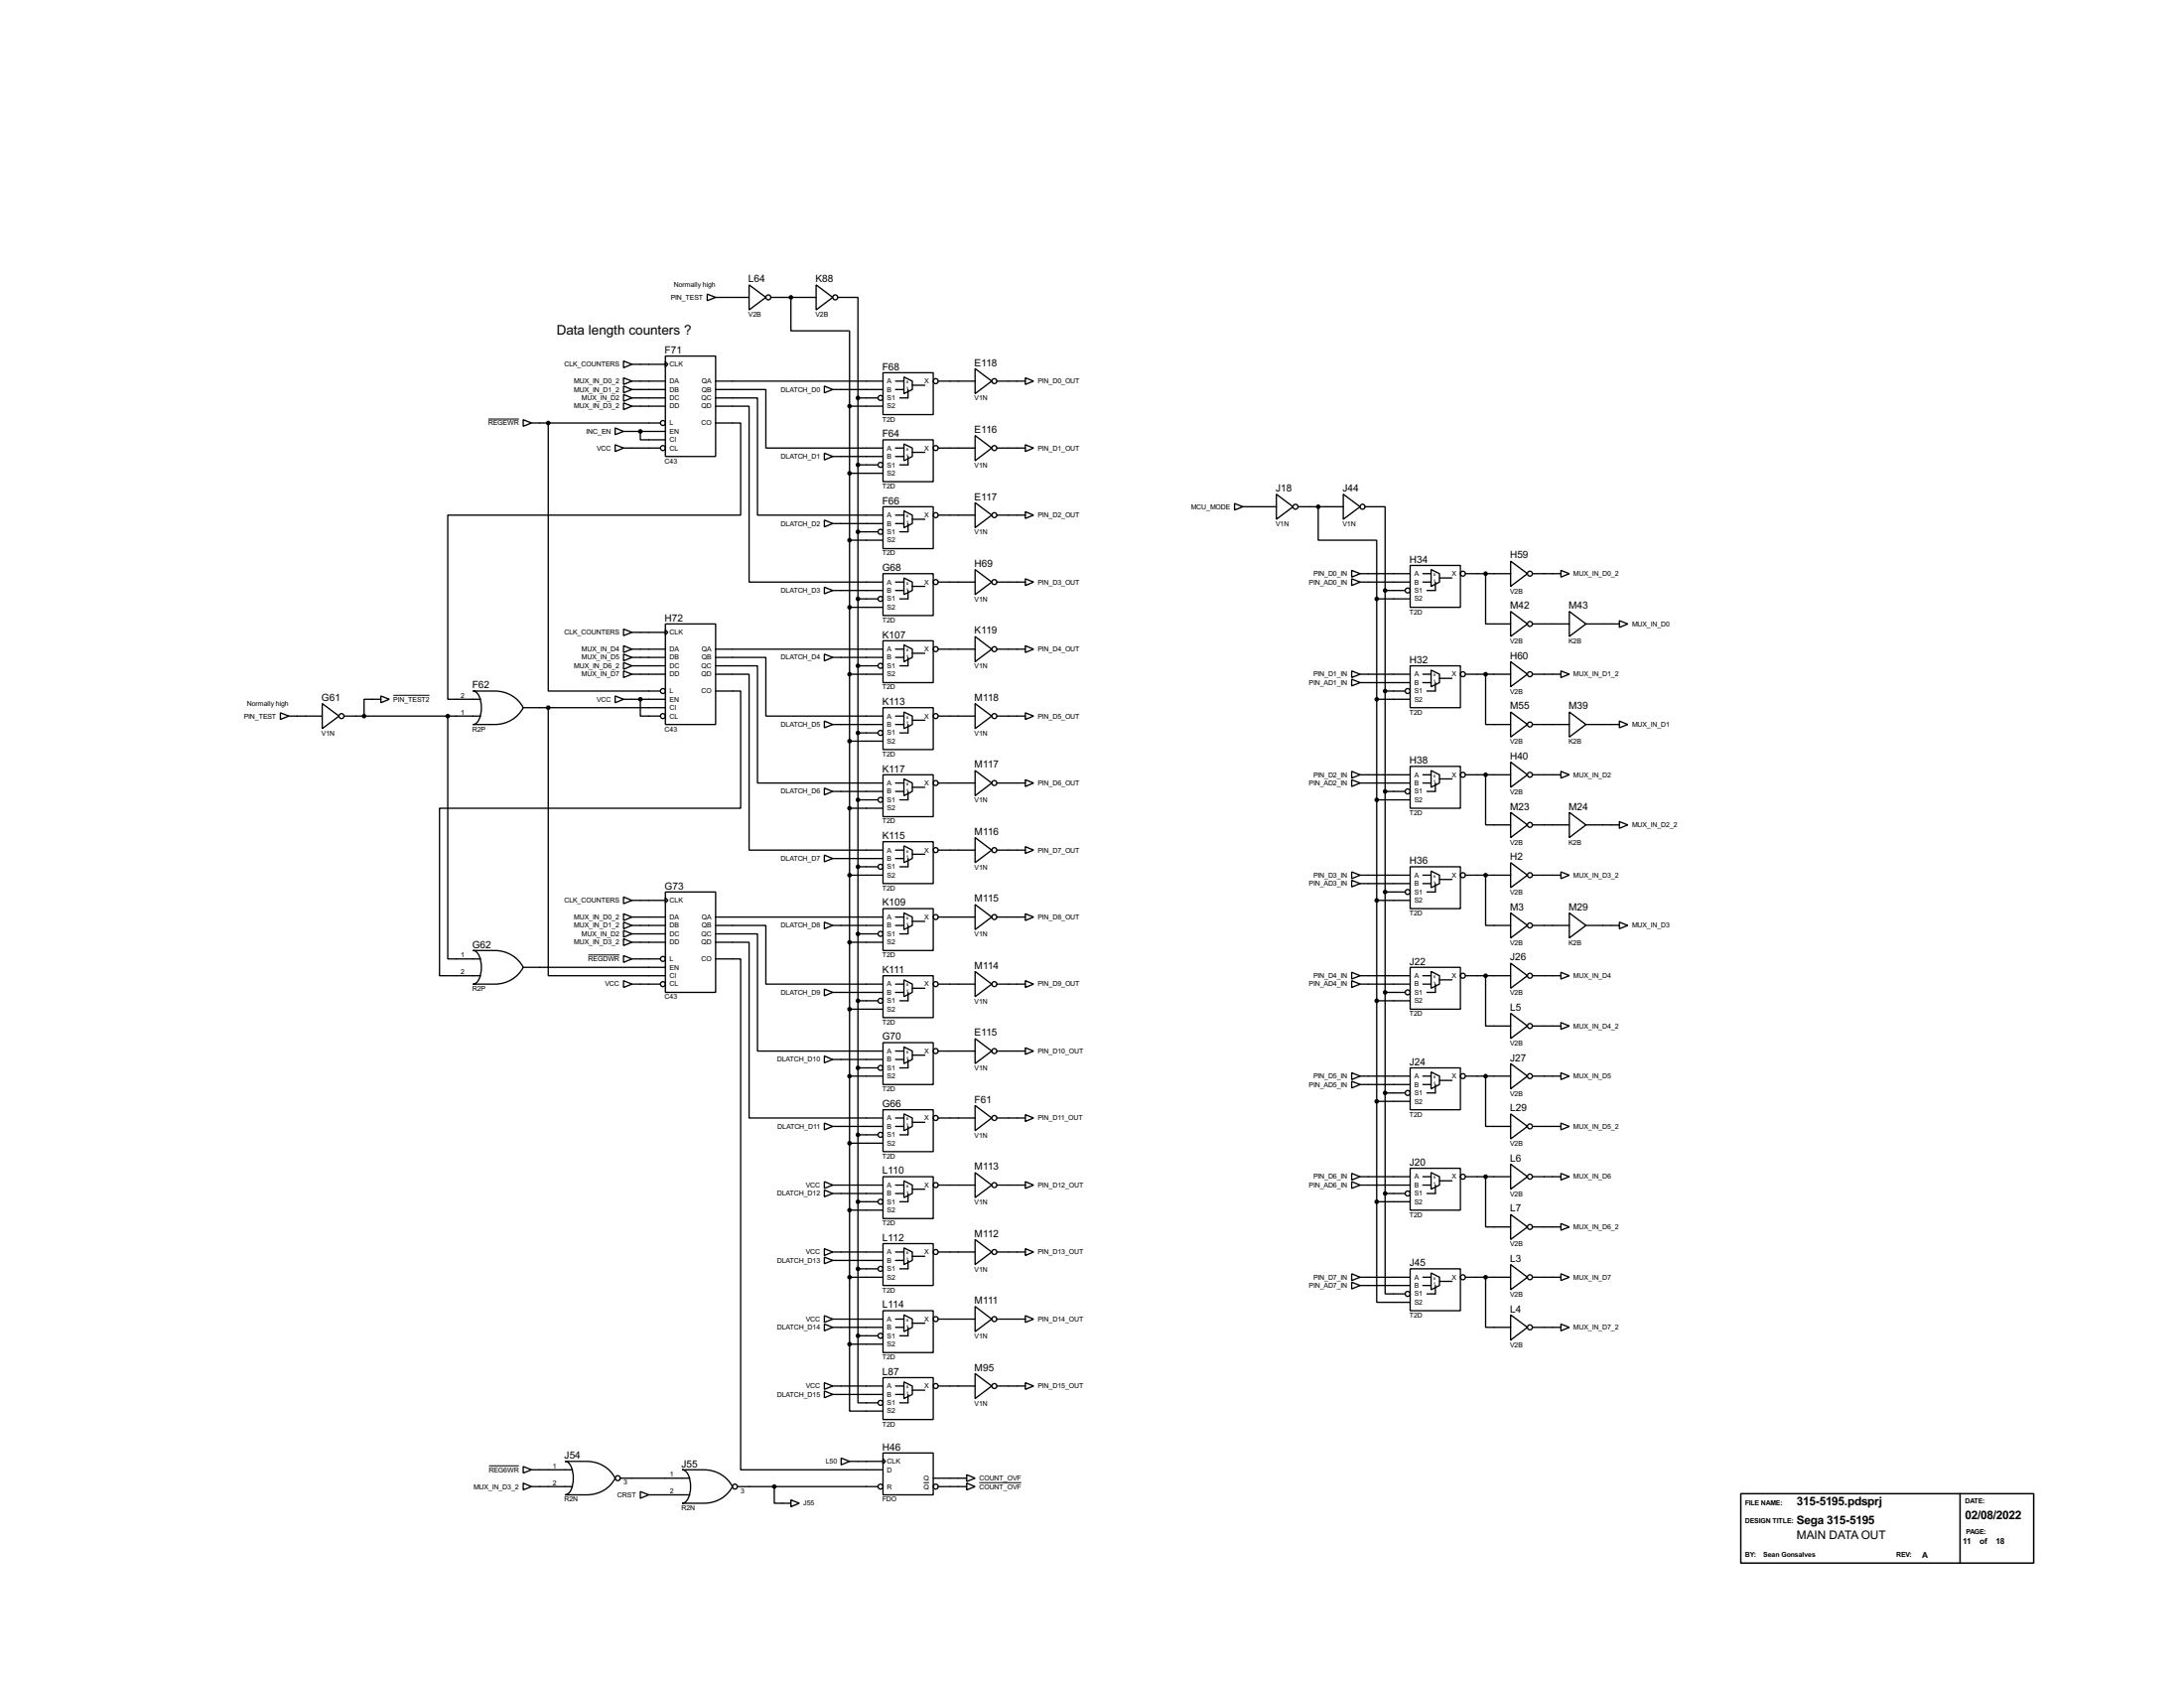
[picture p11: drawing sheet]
<svg xmlns="http://www.w3.org/2000/svg" width="663mm" height="510mm" viewBox="0 0 663 510" stroke-linecap="round" stroke-linejoin="round" font-family="sans-serif">
<g fill="none" stroke="#000" stroke-width=".4">
<path d="M214.7 89.2l2.5 1-2.5 1zM217.2 90.2h10.2M227.4 86.4l5.1 3.8-5.1 3.8zM234 90.2h13.7M240.1 90.2v10.2h17.8v22.8M247.7 86.4l5.1 3.8-5.1 3.8zM254.3 90.2h6.1v30.5M189.3 117.1l2.5 1.1-2.5 1zM189.3 114.6l2.5 1-2.5 1zM189.3 119.7l2.5 1-2.5 1zM189.3 109.5l2.5 1-2.5 1.1zM191.8 118.2h10.2"/>
<path d="M191.8 115.6h10.2M191.8 110.5h10.2M202 108h15.2v30.5h-15.2zM202 109.8l.7 .7-.7 .8zM217.2 118.2h15.3v17.7h35.5M217.2 115.6h50.8M250.2 117.1l2.6 1.1-2.6 1zM252.8 118.2h15.2M268 113.1h15.3v12.7h-15.3zM271.8 118.2h2.6M271.8 115.6h2.6M274.4 114.4l2.5 1.2v2.6l-2.5 1.2z"/>
<path d="M275.6 118.2v2.5h-2.5M276.9 116.9h3.8M284.8 115.6h11.2M296 111.8l5 3.8-5 3.8zM302.6 115.6h8.6M311.2 114.6l2.5 1-2.5 1zM158.8 127.3l2.5 1-2.5 1zM161.3 128.3h39.2M166.4 128.3v81.3h34.1M186.7 129.8l2.6 1.1-2.6 1zM186.7 134.9l2.6 1-2.6 1.1zM189.3 122.2l2.5 1-2.5 1.1z"/>
<path d="M189.3 135.9h11.2M189.3 130.9h12.7M191.8 120.7h10.2M191.8 123.2h10.2M194.4 130.9v2.5h7.6M217.2 120.7h12.7v35.6h38.1M217.2 123.2h10.2v53.4h40.6M217.2 128.3h7.6v28h-88.9v55.8h10M250.2 137.5l2.6 1-2.6 1zM252.8 138.5h15.2M257.9 123.2h10.1M257.9 123.2v284.5"/>
<path d="M260.4 120.7h6.1M260.4 120.7v284.5M268 133.4h15.3v12.7h-15.3zM271.8 135.9h2.6M271.8 138.5h2.6M274.4 134.7l2.5 1.2v2.6l-2.5 1.3zM275.6 138.5v2.5h-2.5M276.9 137.2h3.8M284.8 135.9h11.2M296 132.1l5 3.8-5 3.9zM302.6 135.9h8.6M311.2 134.9l2.5 1-2.5 1.1z"/>
<path d="M250.2 157.8l2.6 1-2.6 1zM252.8 158.8h15.2M257.9 143.6h10.1M260.4 141h6.1M268 153.7h15.3v12.7h-15.3zM271.8 156.3h2.6M271.8 158.8h2.6M274.4 155l2.5 1.3v2.5l-2.5 1.3zM275.6 158.8v2.5h-2.5M276.9 157.5h3.8M284.8 156.3h11.2M296 152.5l5 3.8-5 3.8z"/>
<path d="M302.6 156.3h8.6M311.2 155.2l2.5 1.1-2.5 1zM374.7 152.7l2.5 1-2.5 1zM377.2 153.7h10.2M387.4 149.9l5.1 3.8-5.1 3.8zM394 153.7h13.7M400.1 153.7v10.2h17.8v17.8M407.7 149.9l5.1 3.8-5.1 3.8zM414.3 153.7h6.1v25.4M250.2 178.1l2.6 1-2.6 1zM252.8 179.1h15.2M257.9 163.9h10.1"/>
<path d="M260.4 161.3h6.1M268 174h15.3v12.7h-15.3zM271.8 176.6h2.6M271.8 179.1h2.6M274.4 175.3l2.5 1.3v2.5l-2.5 1.3zM275.6 179.1v2.6h-2.5M276.9 177.9h3.8M284.8 176.6h11.2M296 172.8l5 3.8-5 3.8zM302.6 176.6h8.6M311.2 175.6l2.5 1-2.5 1zM410.3 175.6l2.5 1-2.5 1z"/>
<path d="M410.3 173l2.5 1-2.5 1.1zM412.8 176.6h15.2M412.8 174h15.2M420.4 179.1h6.1M420.4 179.1v182.9M428 171.5h15.3v12.7h-15.3zM431.9 176.6h2.5M431.9 174h2.5M434.4 172.8l2.5 1.2v2.6l-2.5 1.3zM435.7 176.6v2.5h-2.6M436.9 175.3h3.8M444.8 174h13.7"/>
<path d="M450.9 174v15.3h7.6M458.5 170.2l5.1 3.8-5.1 3.9zM465.1 174h8.7M473.8 173l2.5 1-2.5 1.1zM189.3 190.8l2.5 1-2.5 1zM189.3 195.9l2.5 1-2.5 1zM189.3 198.4l2.5 1-2.5 1.1zM191.8 191.8h10.2M191.8 196.9h10.2M191.8 199.4h10.2M202 189.3h15.2v30.5h-15.2zM202 191.1l.7 .7-.7 .8z"/>
<path d="M217.2 199.4h15.3v17.8h35.5M217.2 196.9h50.8M250.2 198.4l2.6 1-2.6 1.1zM252.8 199.4h15.2M257.9 184.2h10.1M260.4 181.7h6.1M268 194.4h15.3v12.7h-15.3zM271.8 196.9h2.6M271.8 199.4h2.6M274.4 195.6l2.5 1.3v2.5l-2.5 1.3zM275.6 199.4v2.6h-2.5M276.9 198.2h3.8"/>
<path d="M284.8 196.9h11.2M296 193.1l5 3.8-5 3.8zM302.6 196.9h8.6M311.2 195.9l2.5 1-2.5 1zM417.9 181.7h10.1M417.9 181.7v182.8M458.5 185.5l5.1 3.8-5.1 3.8zM465.1 189.3h11.2M476.3 185.5l5.1 3.8-5.1 3.8zM481.4 189.3h10.1M491.5 188.3l2.6 1-2.6 1zM85.1 216.2l2.6 1-2.6 1z"/>
<path d="M87.7 217.2h10.1M97.8 213.4l5.1 3.8-5.1 3.8zM104.4 217.2h41.5M115.6 211.1l2.6 1-2.6 1.1zM115.6 212.1h-5.1v5.1M135.9 217.2v73.7h10M143.6 209.6h6.6a9.6 9.6 0 0 1 8.6 5.1 9.6 9.6 0 0 1-8.6 5.1h-6.6a3.2 3.2 0 0 0 2.3-3.2 7.6 7.6 0 0 0-1.3-6.6zM158.8 214.7h43.2M166.4 214.7v81.3h35.6M186.7 211.1l2.6 1-2.6 1.1zM189.3 201l2.5 1-2.5 1zM189.3 203.5l2.5 1-2.5 1z"/>
<path d="M189.3 212.1h12.7M191.8 202h10.2M191.8 204.5h10.2M194.4 212.1v5.1h6.1M217.2 202h12.7v35.5h38.1M217.2 204.5h10.2v53.4h40.6M217.2 209.6h7.6v35.6h-91.4v50.8h12.5M250.2 218.7l2.6 1.1-2.6 1zM252.8 219.8h15.2M257.9 204.5h10.1M260.4 202h6.1M268 214.7h15.3v12.7h-15.3z"/>
<path d="M271.8 217.2h2.6M271.8 219.8h2.6M274.4 216l2.5 1.2v2.6l-2.5 1.2zM275.6 219.8v2.5h-2.5M276.9 218.5h3.8M284.8 217.2h11.2M296 213.4l5 3.8-5 3.8zM302.6 217.2h8.6M311.2 216.2l2.5 1-2.5 1zM410.3 203.5l2.5 1-2.5 1zM410.3 206l2.5 1.1-2.5 1zM412.8 204.5h15.2"/>
<path d="M412.8 207.1h15.2M417.9 212.1h10.1M420.4 209.6h6.1M428 202h15.3v12.7h-15.3zM431.9 204.5h2.5M431.9 207.1h2.5M434.4 203.3l2.5 1.2v2.6l-2.5 1.2zM435.7 207.1v2.5h-2.6M436.9 205.8h3.8M444.8 204.5h13.7M450.9 204.5v15.3h7.6M458.5 200.7l5.1 3.8-5.1 3.8z"/>
<path d="M458.5 216l5.1 3.8-5.1 3.8zM465.1 204.5h8.7M465.1 219.8h11.2M473.8 203.5l2.5 1-2.5 1zM476.3 216l5.1 3.8-5.1 3.8zM481.4 219.8h10.1M491.5 218.7l2.6 1.1-2.6 1zM250.2 239.1l2.6 1-2.6 1zM257.9 224.8h10.1M260.4 222.3h6.1M268 235h15.3v12.7h-15.3zM271.8 237.5h2.6"/>
<path d="M274.4 236.3l2.5 1.2v2.6l-2.5 1.3zM276.9 238.8h3.8M284.8 237.5h11.2M296 233.7l5 3.8-5 3.9zM302.6 237.5h8.6M311.2 236.5l2.5 1-2.5 1.1zM410.3 236.5l2.5 1-2.5 1.1zM410.3 234l2.5 1-2.5 1zM412.8 237.5h15.2M412.8 235h15.2M428 232.5h15.3v12.7h-15.3zM431.9 237.5h2.5"/>
<path d="M431.9 235h2.5M434.4 233.7l2.5 1.3v2.5l-2.5 1.3zM435.7 237.5v2.6h-2.6M436.9 236.3h3.8M444.8 235h13.7M450.9 235v15.2h7.6M458.5 231.2l5.1 3.8-5.1 3.8zM465.1 235h8.7M473.8 234l2.5 1-2.5 1zM250.2 259.4l2.6 1-2.6 1zM252.8 240.1h15.2M257.9 245.2h10.1"/>
<path d="M260.4 242.6h6.1M268 255.3h15.3v12.7h-15.3zM271.8 257.9h2.6M271.8 240.1h2.6M274.4 256.6l2.5 1.3v2.5l-2.5 1.3zM275.6 240.1v2.5h-2.5M276.9 259.1h3.8M284.8 257.9h11.2M296 254.1l5 3.8-5 3.8zM302.6 257.9h8.6M311.2 256.8l2.5 1.1-2.5 1zM417.9 242.6h10.1"/>
<path d="M420.4 240.1h6.1M458.5 246.4l5.1 3.8-5.1 3.9zM465.1 250.2h11.2M476.3 246.4l5.1 3.8-5.1 3.9zM481.4 250.2h10.1M491.5 249.2l2.6 1-2.6 1.1zM189.3 279.7l2.5 1-2.5 1zM189.3 277.2l2.5 1-2.5 1zM189.3 272.1l2.5 1-2.5 1zM191.8 278.2h10.2M191.8 273.1h10.2M202 270.6h15.2v30.4h-15.2z"/>
<path d="M202 272.3l.7 .8-.7 .8zM217.2 278.2h50.8M250.2 279.7l2.6 1-2.6 1zM252.8 260.4h15.2M257.9 265.5h10.1M260.4 262.9h6.1M268 275.6h15.3v12.7h-15.3zM271.8 278.2h2.6M271.8 260.4h2.6M274.4 276.9l2.5 1.3v2.5l-2.5 1.3zM275.6 260.4v2.5h-2.5M276.9 279.5h3.8"/>
<path d="M284.8 278.2h11.2M296 274.4l5 3.8-5 3.8zM302.6 278.2h8.6M311.2 277.2l2.5 1-2.5 1zM410.3 267l2.5 1-2.5 1zM410.3 264.5l2.5 1-2.5 1zM412.8 265.5h15.2M412.8 268h15.2M417.9 273.1h10.1M420.4 270.6h6.1M428 262.9h15.3v12.7h-15.3zM431.9 265.5h2.5"/>
<path d="M431.9 268h2.5M434.4 264.2l2.5 1.3v2.5l-2.5 1.3zM435.7 268v2.6h-2.6M436.9 266.8h3.8M444.8 265.5h13.7M450.9 265.5v15.2h7.6M458.5 261.7l5.1 3.8-5.1 3.8zM458.5 276.9l5.1 3.8-5.1 3.8zM465.1 265.5h8.7M473.8 264.5l2.5 1-2.5 1zM476.3 276.9l5.1 3.8-5.1 3.8zM491.5 279.7l2.6 1-2.6 1z"/>
<path d="M143.6 288.3h6.6a9.6 9.6 0 0 1 8.6 5.1 9.6 9.6 0 0 1-8.6 5.1h-6.6a3.2 3.2 0 0 0 2.3-3.1 7.7 7.7 0 0 0-1.3-6.7zM158.8 293.4h43.2M189.3 282.2l2.5 1.1-2.5 1zM189.3 284.8l2.5 1-2.5 1zM189.3 297.5l2.5 1-2.5 1zM189.3 289.9l2.5 1-2.5 1zM191.8 280.7h10.2M191.8 283.3h10.2M191.8 285.8h10.2M191.8 298.5h8.7M191.8 290.9h8.7M217.2 280.7h15.3v17.8h35.5"/>
<path d="M217.2 283.3h12.7v35.5h38.1M217.2 285.8h10.2v53.3h40.6M217.2 290.9h7.6v154.9h43.2M252.8 280.7h15.2M257.9 285.8h10.1M260.4 283.3h6.1M268 296h15.3v12.7h-15.3zM271.8 280.7h2.6M271.8 298.5h2.6M274.4 297.2l2.5 1.3v2.5l-2.5 1.3zM275.6 280.7v2.6h-2.5M276.9 299.8h3.8"/>
<path d="M284.8 298.5h11.2M296 294.7l5 3.8-5 3.8zM302.6 298.5h8.6M311.2 297.5l2.5 1-2.5 1zM410.3 297.5l2.5 1-2.5 1zM410.3 294.9l2.5 1.1-2.5 1zM412.8 298.5h15.2M412.8 296h15.2M428 293.4h15.3v12.7h-15.3zM431.9 298.5h2.5M431.9 296h2.5M434.4 294.7l2.5 1.3v2.5l-2.5 1.3z"/>
<path d="M435.7 298.5v2.5h-2.6M436.9 297.2h3.8M444.8 296h13.7M450.9 296v15.2h7.6M458.5 292.2l5.1 3.8-5.1 3.8zM465.1 280.7h11.2M465.1 296h8.7M473.8 294.9l2.5 1.1-2.5 1zM481.4 280.7h10.1M250.2 300l2.6 1-2.6 1.1zM252.8 301h15.2M257.9 306.1h10.1"/>
<path d="M260.4 303.6h6.1M268 316.3h15.3v12.7h-15.3zM271.8 318.8h2.6M271.8 301h2.6M274.4 317.6l2.5 1.2v2.6l-2.5 1.2zM275.6 301v2.6h-2.5M284.8 318.8h11.2M296 315l5 3.8-5 3.8zM302.6 318.8h8.6M311.2 317.8l2.5 1-2.5 1zM417.9 303.6h10.1M420.4 301h6.1"/>
<path d="M458.5 307.4l5.1 3.8-5.1 3.8zM465.1 311.2h8.7M473.8 310.2l2.5 1-2.5 1zM250.2 320.3l2.6 1.1-2.6 1zM252.8 321.4h15.2M257.9 326.4h10.1M260.4 323.9h6.1M268 336.6h15.3v12.7h-15.3zM271.8 339.1h2.6M271.8 321.4h2.6M274.4 337.9l2.5 1.2v2.6l-2.5 1.3zM275.6 321.4v2.5h-2.5"/>
<path d="M276.9 320.1h3.8M284.8 339.1h11.2M296 335.3l5 3.8-5 3.9zM302.6 339.1h8.6M311.2 338.1l2.5 1-2.5 1.1zM410.3 328l2.5 1-2.5 1zM410.3 325.4l2.5 1-2.5 1.1zM412.8 326.4h15.2M412.8 329h15.2M417.9 334.1h10.1M420.4 331.5h6.1M428 323.9h15.3v12.7h-15.3z"/>
<path d="M431.9 326.4h2.5M431.9 329h2.5M434.4 325.2l2.5 1.2v2.6l-2.5 1.3zM435.7 329v2.5h-2.6M436.9 327.7h3.8M444.8 326.4h13.7M450.9 326.4v15.3h7.6M458.5 322.6l5.1 3.8-5.1 3.9zM458.5 337.9l5.1 3.8-5.1 3.8zM465.1 326.4h8.7M473.8 325.4l2.5 1-2.5 1.1zM250.2 340.7l2.6 1-2.6 1z"/>
<path d="M250.2 358.4l2.6 1.1-2.6 1zM252.8 341.7h15.2M252.8 359.5h15.2M257.9 346.8h10.1M260.4 344.2h6.1M268 356.9h15.3v12.7h-15.3zM271.8 341.7h2.6M271.8 359.5h2.6M274.4 358.2l2.5 1.3v2.5l-2.5 1.3zM275.6 341.7v2.5h-2.5M276.9 340.4h3.8M284.8 359.5h11.2"/>
<path d="M296 355.7l5 3.8-5 3.8zM302.6 359.5h8.6M311.2 358.4l2.5 1.1-2.5 1zM410.3 358.4l2.5 1.1-2.5 1zM410.3 355.9l2.5 1-2.5 1zM412.8 356.9h15.2M412.8 359.5h15.2M428 354.4h15.3v12.7h-15.3zM431.9 356.9h2.5M431.9 359.5h2.5M434.4 355.7l2.5 1.2v2.6l-2.5 1.2zM435.7 359.5v2.5h-2.6"/>
<path d="M436.9 358.2h3.8M444.8 356.9h13.7M450.9 356.9v15.3h7.6M458.5 353.1l5.1 3.8-5.1 3.8zM465.1 341.7h8.7M465.1 356.9h8.7M473.8 340.7l2.5 1-2.5 1zM473.8 355.9l2.5 1-2.5 1zM250.2 361l2.6 1-2.6 1zM250.2 378.8l2.6 1-2.6 1zM252.8 362h15.2M252.8 379.8h15.2"/>
<path d="M257.9 367.1h10.1M260.4 364.5h6.1M268 377.2h15.3v12.7h-15.3zM271.8 362h2.6M271.8 379.8h2.6M274.4 378.5l2.5 1.3v2.5l-2.5 1.3zM275.6 362v2.5h-2.5M276.9 360.7h3.8M284.8 379.8h11.2M296 376l5 3.8-5 3.8zM302.6 379.8h8.6M311.2 378.8l2.5 1-2.5 1z"/>
<path d="M417.9 364.5v30.5h10.1M417.9 364.5h10.1M420.4 362v30.5h6.1M420.4 362h6.1M458.5 368.4l5.1 3.8-5.1 3.8zM465.1 372.2h8.7M473.8 371.1l2.5 1.1-2.5 1zM250.2 381.3l2.6 1-2.6 1zM250.2 399.1l2.6 1-2.6 1zM252.8 382.3h15.2M257.9 387.4h10.1M260.4 384.9h6.1"/>
<path d="M268 397.6h15.3v12.7h-15.3zM271.8 382.3h2.6M274.4 398.8l2.5 1.3v2.5l-2.5 1.3zM275.6 382.3v2.6h-2.5M276.9 381.1h3.8M296 396.3l5 3.8-5 3.8zM311.2 399.1l2.5 1-2.5 1zM410.3 388.9l2.5 1-2.5 1.1zM410.3 386.4l2.5 1-2.5 1zM412.8 387.4h15.2M412.8 389.9h15.2M428 384.9h15.3v12.7h-15.3z"/>
<path d="M431.9 387.4h2.5M431.9 389.9h2.5M434.4 386.1l2.5 1.3v2.5l-2.5 1.3zM435.7 389.9v2.6h-2.6M436.9 388.7h3.8M444.8 387.4h13.7M450.9 387.4v15.2h7.6M458.5 383.6l5.1 3.8-5.1 3.8zM458.5 398.8l5.1 3.8-5.1 3.9zM465.1 387.4h8.7M473.8 386.4l2.5 1-2.5 1zM250.2 419.4l2.6 1-2.6 1z"/>
<path d="M250.2 401.6l2.6 1-2.6 1.1zM252.8 402.6h15.2M252.8 400.1h15.2M257.9 407.7v20.3h10.1M257.9 407.7h10.1M260.4 405.2v20.3h6.1M260.4 405.2h6.1M268 417.9h15.3v12.7h-15.3zM271.8 402.6h2.6M271.8 400.1h2.6M274.4 419.2l2.5 1.2v2.6l-2.5 1.2zM275.6 402.6v2.6h-2.5"/>
<path d="M276.9 401.4h3.8M284.8 400.1h11.2M296 416.6l5 3.8-5 3.8zM302.6 400.1h8.6M311.2 419.4l2.5 1-2.5 1zM465.1 402.6h8.7M473.8 401.6l2.5 1-2.5 1.1zM250.2 421.9l2.6 1.1-2.6 1zM252.8 420.4h15.2M252.8 423h15.2M271.8 420.4h2.6M271.8 423h2.6"/>
<path d="M275.6 423v2.5h-2.5M276.9 421.7h3.8M284.8 420.4h11.2M302.6 420.4h8.6M158.8 444.8l2.5 1-2.5 1zM158.8 449.9l2.5 1-2.5 1zM161.3 445.8h12.5M161.3 450.9h12.5M171.5 443.3h6.6a9.5 9.5 0 0 1 8.6 5.1 9.4 9.4 0 0 1-8.6 5h-6.6a3.1 3.1 0 0 0 2.3-3.1 7.9 7.9 0 0 0-1.3-6.6zM188.3 448.4h21.1M194.4 452.4l2.5 1-2.5 1.1zM196.9 453.4h12.5"/>
<path d="M207.1 445.8h6.6a9.6 9.6 0 0 1 8.6 5.1 9.6 9.6 0 0 1-8.6 5.1h-6.6a3.2 3.2 0 0 0 2.3-3.2 7.7 7.7 0 0 0-1.3-6.6zM223.8 450.9h42.7M235 450.9v5.1h5.1M240.1 455l2.5 1-2.5 1zM255.3 442.3l2.6 1-2.6 1zM257.9 443.3h10.1M268 440.7h15.3v12.7h-15.3zM268 442.5l.8 .8-.8 .7zM283.3 448.4h10.1M284.8 450.9h8.6M293.4 449.9l2.6 1-2.6 1zM293.4 447.3l2.6 1.1-2.6 1z"/>
<circle cx="233.2" cy="90.2" r=".75"/>
<circle cx="253.5" cy="90.2" r=".75"/>
<circle cx="284" cy="115.6" r=".75"/>
<circle cx="301.8" cy="115.6" r=".75"/>
<circle cx="201.2" cy="128.3" r=".75"/>
<circle cx="201.2" cy="135.9" r=".75"/>
<circle cx="267.2" cy="120.7" r=".75"/>
<circle cx="284" cy="135.9" r=".75"/>
<circle cx="301.8" cy="135.9" r=".75"/>
<circle cx="267.2" cy="141" r=".75"/>
<circle cx="284" cy="156.3" r=".75"/>
<circle cx="301.8" cy="156.3" r=".75"/>
<circle cx="393.2" cy="153.7" r=".75"/>
<circle cx="413.5" cy="153.7" r=".75"/>
<circle cx="267.2" cy="161.3" r=".75"/>
<circle cx="284" cy="176.6" r=".75"/>
<circle cx="301.8" cy="176.6" r=".75"/>
<circle cx="427.2" cy="179.1" r=".75"/>
<circle cx="444" cy="174" r=".75"/>
<circle cx="464.3" cy="174" r=".75"/>
<circle cx="267.2" cy="181.7" r=".75"/>
<circle cx="284" cy="196.9" r=".75"/>
<circle cx="301.8" cy="196.9" r=".75"/>
<circle cx="464.3" cy="189.3" r=".75"/>
<circle cx="103.6" cy="217.2" r=".75"/>
<circle cx="201.2" cy="209.6" r=".75"/>
<circle cx="201.2" cy="217.2" r=".75"/>
<circle cx="267.2" cy="202" r=".75"/>
<circle cx="284" cy="217.2" r=".75"/>
<circle cx="301.8" cy="217.2" r=".75"/>
<circle cx="427.2" cy="209.6" r=".75"/>
<circle cx="444" cy="204.5" r=".75"/>
<circle cx="464.3" cy="204.5" r=".75"/>
<circle cx="464.3" cy="219.8" r=".75"/>
<circle cx="267.2" cy="222.3" r=".75"/>
<circle cx="284" cy="237.5" r=".75"/>
<circle cx="301.8" cy="237.5" r=".75"/>
<circle cx="444" cy="235" r=".75"/>
<circle cx="464.3" cy="235" r=".75"/>
<circle cx="267.2" cy="242.6" r=".75"/>
<circle cx="284" cy="257.9" r=".75"/>
<circle cx="301.8" cy="257.9" r=".75"/>
<circle cx="427.2" cy="240.1" r=".75"/>
<circle cx="464.3" cy="250.2" r=".75"/>
<circle cx="267.2" cy="262.9" r=".75"/>
<circle cx="284" cy="278.2" r=".75"/>
<circle cx="301.8" cy="278.2" r=".75"/>
<circle cx="427.2" cy="270.6" r=".75"/>
<circle cx="444" cy="265.5" r=".75"/>
<circle cx="464.3" cy="265.5" r=".75"/>
<circle cx="201.2" cy="298.5" r=".75"/>
<circle cx="201.2" cy="290.9" r=".75"/>
<circle cx="267.2" cy="283.3" r=".75"/>
<circle cx="284" cy="298.5" r=".75"/>
<circle cx="301.8" cy="298.5" r=".75"/>
<circle cx="444" cy="296" r=".75"/>
<circle cx="464.3" cy="296" r=".75"/>
<circle cx="464.3" cy="280.7" r=".75"/>
<circle cx="267.2" cy="303.6" r=".75"/>
<circle cx="284" cy="318.8" r=".75"/>
<circle cx="301.8" cy="318.8" r=".75"/>
<circle cx="427.2" cy="301" r=".75"/>
<circle cx="464.3" cy="311.2" r=".75"/>
<circle cx="267.2" cy="323.9" r=".75"/>
<circle cx="284" cy="339.1" r=".75"/>
<circle cx="301.8" cy="339.1" r=".75"/>
<circle cx="427.2" cy="331.5" r=".75"/>
<circle cx="444" cy="326.4" r=".75"/>
<circle cx="464.3" cy="326.4" r=".75"/>
<circle cx="267.2" cy="344.2" r=".75"/>
<circle cx="284" cy="359.5" r=".75"/>
<circle cx="301.8" cy="359.5" r=".75"/>
<circle cx="444" cy="356.9" r=".75"/>
<circle cx="464.3" cy="356.9" r=".75"/>
<circle cx="464.3" cy="341.7" r=".75"/>
<circle cx="267.2" cy="364.5" r=".75"/>
<circle cx="284" cy="379.8" r=".75"/>
<circle cx="301.8" cy="379.8" r=".75"/>
<circle cx="427.2" cy="362" r=".75"/>
<circle cx="464.3" cy="372.2" r=".75"/>
<circle cx="267.2" cy="384.9" r=".75"/>
<circle cx="427.2" cy="392.5" r=".75"/>
<circle cx="444" cy="387.4" r=".75"/>
<circle cx="464.3" cy="387.4" r=".75"/>
<circle cx="267.2" cy="405.2" r=".75"/>
<circle cx="284" cy="400.1" r=".75"/>
<circle cx="301.8" cy="400.1" r=".75"/>
<circle cx="464.3" cy="402.6" r=".75"/>
<circle cx="267.2" cy="425.5" r=".75"/>
<circle cx="284" cy="420.4" r=".75"/>
<circle cx="301.8" cy="420.4" r=".75"/>
<circle cx="187.5" cy="448.4" r=".75"/>
<circle cx="223" cy="450.9" r=".75"/>
<circle cx="267.2" cy="450.9" r=".75"/>
<circle cx="284" cy="450.9" r=".75"/>
</g>
<path d="M148.2 127.1h9.3M119.4 210.9h11M178.6 289.7h9.4M148.4 444.6h9.1M280.4 449.7h1.6M297.2 449.7h12.8" fill="none" stroke="#000" stroke-width=".3"/>
<g fill="#000" stroke="#000" stroke-width=".4">
<circle cx="240" cy="90.2" r=".5"/>
<circle cx="166.4" cy="128.3" r=".5"/>
<circle cx="194.3" cy="130.9" r=".5"/>
<circle cx="257.8" cy="123.2" r=".5"/>
<circle cx="260.4" cy="120.7" r=".5"/>
<circle cx="257.8" cy="143.6" r=".5"/>
<circle cx="260.4" cy="141" r=".5"/>
<circle cx="400.1" cy="153.7" r=".5"/>
<circle cx="257.8" cy="163.9" r=".5"/>
<circle cx="260.4" cy="161.3" r=".5"/>
<circle cx="420.4" cy="179.1" r=".5"/>
<circle cx="450.9" cy="174" r=".5"/>
<circle cx="257.8" cy="184.2" r=".5"/>
<circle cx="260.4" cy="181.7" r=".5"/>
<circle cx="417.8" cy="181.7" r=".5"/>
<circle cx="110.5" cy="217.2" r=".5"/>
<circle cx="135.9" cy="217.2" r=".5"/>
<circle cx="166.4" cy="214.7" r=".5"/>
<circle cx="194.3" cy="212.1" r=".5"/>
<circle cx="257.8" cy="204.5" r=".5"/>
<circle cx="260.4" cy="202" r=".5"/>
<circle cx="417.8" cy="212.1" r=".5"/>
<circle cx="420.4" cy="209.6" r=".5"/>
<circle cx="450.9" cy="204.5" r=".5"/>
<circle cx="257.8" cy="224.8" r=".5"/>
<circle cx="260.4" cy="222.3" r=".5"/>
<circle cx="450.9" cy="235" r=".5"/>
<circle cx="257.8" cy="245.2" r=".5"/>
<circle cx="260.4" cy="242.6" r=".5"/>
<circle cx="417.8" cy="242.6" r=".5"/>
<circle cx="420.4" cy="240.1" r=".5"/>
<circle cx="257.8" cy="265.5" r=".5"/>
<circle cx="260.4" cy="262.9" r=".5"/>
<circle cx="417.8" cy="273.1" r=".5"/>
<circle cx="420.4" cy="270.6" r=".5"/>
<circle cx="450.9" cy="265.5" r=".5"/>
<circle cx="257.8" cy="285.8" r=".5"/>
<circle cx="260.4" cy="283.3" r=".5"/>
<circle cx="450.9" cy="296" r=".5"/>
<circle cx="257.8" cy="306.1" r=".5"/>
<circle cx="260.4" cy="303.6" r=".5"/>
<circle cx="417.8" cy="303.6" r=".5"/>
<circle cx="420.4" cy="301" r=".5"/>
<circle cx="257.8" cy="326.4" r=".5"/>
<circle cx="260.4" cy="323.9" r=".5"/>
<circle cx="417.8" cy="334.1" r=".5"/>
<circle cx="420.4" cy="331.5" r=".5"/>
<circle cx="450.9" cy="326.4" r=".5"/>
<circle cx="257.8" cy="346.8" r=".5"/>
<circle cx="260.4" cy="344.2" r=".5"/>
<circle cx="450.9" cy="356.9" r=".5"/>
<circle cx="257.8" cy="367.1" r=".5"/>
<circle cx="260.4" cy="364.5" r=".5"/>
<circle cx="417.8" cy="364.5" r=".5"/>
<circle cx="420.4" cy="362" r=".5"/>
<circle cx="257.8" cy="387.4" r=".5"/>
<circle cx="260.4" cy="384.9" r=".5"/>
<circle cx="450.9" cy="387.4" r=".5"/>
<circle cx="257.8" cy="407.7" r=".5"/>
<circle cx="260.4" cy="405.2" r=".5"/>
<circle cx="235" cy="450.9" r=".5"/>
</g>
<path d="M528.4 453.1h88.9v21h-88.9zM594.9 453.1v21" fill="none" stroke="#000" stroke-width=".45"/>
<text font-size="4.6" x="169" y="101.5">Data length counters ?</text>
<g font-size="4">
<text x="545.4" y="456.6">315-5195.pdsprj</text>
<text x="596.4" y="460.7">02/08/2022</text>
<text x="545.4" y="466.8">MAIN DATA OUT</text>
<text x="545.4" y="462.4">Sega 315-5195</text>
</g>
<g font-size="3.4">
<text x="227.2" y="85.6">L64</text>
<text x="247.5" y="85.6">K88</text>
<text x="201.8" y="107.2">F71</text>
<text x="267.8" y="112.2">F68</text>
<text x="295.8" y="111">E118</text>
<text x="295.8" y="131.3">E116</text>
<text x="267.8" y="132.6">F64</text>
<text x="387.2" y="149.1">J18</text>
<text x="407.5" y="149.1">J44</text>
<text x="267.8" y="152.9">F66</text>
<text x="295.8" y="151.7">E117</text>
<text x="267.8" y="173.2">G68</text>
<text x="295.8" y="172">H69</text>
<text x="427.8" y="170.7">H34</text>
<text x="458.3" y="169.4">H59</text>
<text x="458.3" y="184.7">M42</text>
<text x="476.1" y="184.7">M43</text>
<text x="201.8" y="188.5">H72</text>
<text x="267.8" y="193.6">K107</text>
<text x="295.8" y="192.3">K119</text>
<text x="427.8" y="201.2">H32</text>
<text x="458.3" y="199.9">H60</text>
<text x="143.4" y="208.8">F62</text>
<text x="97.6" y="212.6">G61</text>
<text x="267.8" y="213.9">K113</text>
<text x="295.8" y="212.6">M118</text>
<text x="458.3" y="215.2">M55</text>
<text x="476.1" y="215.2">M39</text>
<text x="295.8" y="232.9">M117</text>
<text x="427.8" y="231.7">H38</text>
<text x="458.3" y="230.4">H40</text>
<text x="267.8" y="234.2">K117</text>
<text x="458.3" y="245.6">M23</text>
<text x="476.1" y="245.6">M24</text>
<text x="267.8" y="254.5">K115</text>
<text x="295.8" y="253.3">M116</text>
<text x="427.8" y="262.1">H36</text>
<text x="458.3" y="260.9">H2</text>
<text x="201.8" y="269.8">G73</text>
<text x="267.8" y="274.8">K109</text>
<text x="295.8" y="273.6">M115</text>
<text x="458.3" y="276.1">M3</text>
<text x="476.1" y="276.1">M29</text>
<text x="143.4" y="287.5">G62</text>
<text x="295.8" y="293.9">M114</text>
<text x="427.8" y="292.6">J22</text>
<text x="458.3" y="291.4">J26</text>
<text x="267.8" y="295.2">K111</text>
<text x="458.3" y="306.6">L5</text>
<text x="267.8" y="315.5">G70</text>
<text x="295.8" y="314.2">E115</text>
<text x="427.8" y="323.1">J24</text>
<text x="458.3" y="321.8">J27</text>
<text x="267.8" y="335.8">G66</text>
<text x="295.8" y="334.5">F61</text>
<text x="458.3" y="337.1">L29</text>
<text x="427.8" y="353.6">J20</text>
<text x="458.3" y="352.3">L6</text>
<text x="267.8" y="356.1">L110</text>
<text x="295.8" y="354.9">M113</text>
<text x="458.3" y="367.6">L7</text>
<text x="267.8" y="376.4">L112</text>
<text x="295.8" y="375.2">M112</text>
<text x="458.3" y="382.8">L3</text>
<text x="427.8" y="384.1">J45</text>
<text x="295.8" y="395.5">M111</text>
<text x="267.8" y="396.8">L114</text>
<text x="458.3" y="398">L4</text>
<text x="267.8" y="417.1">L87</text>
<text x="295.8" y="415.8">M95</text>
<text x="171.3" y="442.5">J54</text>
<text x="267.8" y="439.9">H46</text>
<text x="206.9" y="445">J55</text>
</g>
<g font-size="2.8">
<text x="583.4" y="472.5">A</text>
<text x="595.7" y="468.4">11</text>
<text x="600.9" y="468.4">of</text>
<text x="605.8" y="468.4">18</text>
</g>
<g font-size="2.4">
<text x="204.5" y="87">Normally high</text>
<text x="203.6" y="90.9">PIN_TEST</text>
<text x="227.2" y="96.1">V2B</text>
<text x="247.5" y="96.1">V2B</text>
<text x="171.3" y="111.2">CLK_COUNTERS</text>
<text x="203.3" y="111.2">CLK</text>
<text x="174.3" y="118.9">MUX_IN_D1_2</text>
<text x="174.3" y="116.3">MUX_IN_D0_2</text>
<text x="203.3" y="116.3">DA</text>
<text x="203.3" y="118.9">DB</text>
<text x="213" y="116.3">QA</text>
<text x="213" y="118.9">QB</text>
<text x="237" y="118.9">DLATCH_D0</text>
<text x="269.3" y="116.3">A</text>
<text x="269.3" y="118.9">B</text>
<text x="280.6" y="116.3">X</text>
<text x="315" y="116.3">PIN_D0_OUT</text>
<text x="174.3" y="123.9">MUX_IN_D3_2</text>
<text x="176.6" y="121.4">MUX_IN_D2</text>
<text x="203.3" y="121.4">DC</text>
<text x="203.3" y="123.9">DD</text>
<text x="212.9" y="121.4">QC</text>
<text x="212.9" y="123.9">QD</text>
<text x="269.3" y="123.9">S2</text>
<text x="269.3" y="121.4">S1</text>
<text x="295.8" y="121.5">V1N</text>
<text x="148.2" y="129">REGEWR</text>
<text x="178" y="131.6">INC_EN</text>
<text x="203.3" y="131.6">EN</text>
<text x="203.3" y="129">L</text>
<text x="212.9" y="129">CO</text>
<text x="267.8" y="127.8">T2D</text>
<text x="181.1" y="136.6">VCC</text>
<text x="203.3" y="134.1">CI</text>
<text x="203.3" y="136.6">CL</text>
<text x="269.3" y="136.6">A</text>
<text x="280.6" y="136.6">X</text>
<text x="315" y="136.6">PIN_D1_OUT</text>
<text x="201.8" y="140.5">C43</text>
<text x="237" y="139.1">DLATCH_D1</text>
<text x="269.3" y="139.1">B</text>
<text x="269.3" y="141.7">S1</text>
<text x="295.8" y="141.8">V1N</text>
<text x="267.8" y="148.2">T2D</text>
<text x="269.3" y="144.3">S2</text>
<text x="361.5" y="154.4">MCU_MODE</text>
<text x="237" y="159.5">DLATCH_D2</text>
<text x="269.3" y="157">A</text>
<text x="269.3" y="159.5">B</text>
<text x="280.6" y="157">X</text>
<text x="315" y="157">PIN_D2_OUT</text>
<text x="387.2" y="159.6">V1N</text>
<text x="407.5" y="159.6">V1N</text>
<text x="269.3" y="164.6">S2</text>
<text x="269.3" y="162">S1</text>
<text x="295.8" y="162.2">V1N</text>
<text x="267.8" y="168.5">T2D</text>
<text x="237" y="179.8">DLATCH_D3</text>
<text x="269.3" y="177.3">A</text>
<text x="269.3" y="179.8">B</text>
<text x="280.6" y="177.3">X</text>
<text x="315" y="177.3">PIN_D3_OUT</text>
<text x="397.3" y="177.3">PIN_AD0_IN</text>
<text x="398.6" y="174.7">PIN_D0_IN</text>
<text x="429.3" y="174.7">A</text>
<text x="429.3" y="177.3">B</text>
<text x="429.3" y="179.8">S1</text>
<text x="440.7" y="174.7">X</text>
<text x="458.3" y="179.9">V2B</text>
<text x="477.6" y="174.7">MUX_IN_D0_2</text>
<text x="269.3" y="184.9">S2</text>
<text x="269.3" y="182.4">S1</text>
<text x="295.8" y="182.5">V1N</text>
<text x="429.3" y="182.4">S2</text>
<text x="267.8" y="188.8">T2D</text>
<text x="427.8" y="186.3">T2D</text>
<text x="495.4" y="190">MUX_IN_D0</text>
<text x="171.3" y="192.5">CLK_COUNTERS</text>
<text x="176.6" y="197.6">MUX_IN_D4</text>
<text x="203.3" y="192.5">CLK</text>
<text x="203.3" y="197.6">DA</text>
<text x="213" y="197.6">QA</text>
<text x="269.3" y="197.6">A</text>
<text x="280.6" y="197.6">X</text>
<text x="315" y="197.6">PIN_D4_OUT</text>
<text x="458.3" y="195.2">V2B</text>
<text x="476.1" y="195.2">K2B</text>
<text x="174.3" y="202.7">MUX_IN_D6_2</text>
<text x="176.6" y="200.1">MUX_IN_D5</text>
<text x="203.3" y="200.1">DB</text>
<text x="203.3" y="202.7">DC</text>
<text x="212.9" y="202.7">QC</text>
<text x="213" y="200.1">QB</text>
<text x="237" y="200.1">DLATCH_D4</text>
<text x="269.3" y="200.1">B</text>
<text x="269.3" y="202.7">S1</text>
<text x="295.8" y="202.8">V1N</text>
<text x="176.6" y="205.2">MUX_IN_D7</text>
<text x="203.3" y="205.2">DD</text>
<text x="212.9" y="205.2">QD</text>
<text x="267.8" y="209.2">T2D</text>
<text x="269.3" y="205.2">S2</text>
<text x="397.3" y="207.8">PIN_AD1_IN</text>
<text x="398.6" y="205.2">PIN_D1_IN</text>
<text x="429.3" y="205.2">A</text>
<text x="429.3" y="207.8">B</text>
<text x="440.7" y="205.2">X</text>
<text x="477.6" y="205.2">MUX_IN_D1_2</text>
<text x="75" y="214">Normally high</text>
<text x="119.4" y="212.8">PIN_TEST2</text>
<text x="139.9" y="211.7">2</text>
<text x="181.1" y="212.8">VCC</text>
<text x="203.3" y="212.8">EN</text>
<text x="203.3" y="215.4">CI</text>
<text x="203.3" y="210.3">L</text>
<text x="212.9" y="210.3">CO</text>
<text x="429.3" y="212.8">S2</text>
<text x="429.3" y="210.3">S1</text>
<text x="458.3" y="210.4">V2B</text>
<text x="74.1" y="217.9">PIN_TEST</text>
<text x="139.9" y="216.8">1</text>
<text x="143.4" y="221.9">R2P</text>
<text x="201.8" y="221.9">C43</text>
<text x="203.3" y="217.9">CL</text>
<text x="237" y="220.5">DLATCH_D5</text>
<text x="269.3" y="217.9">A</text>
<text x="269.3" y="220.5">B</text>
<text x="280.6" y="217.9">X</text>
<text x="315" y="217.9">PIN_D5_OUT</text>
<text x="427.8" y="216.8">T2D</text>
<text x="495.4" y="220.5">MUX_IN_D1</text>
<text x="97.6" y="223.1">V1N</text>
<text x="269.3" y="225.5">S2</text>
<text x="269.3" y="223">S1</text>
<text x="295.8" y="223.1">V1N</text>
<text x="458.3" y="225.7">V2B</text>
<text x="476.1" y="225.7">K2B</text>
<text x="267.8" y="229.5">T2D</text>
<text x="269.3" y="238.2">A</text>
<text x="280.6" y="238.2">X</text>
<text x="315" y="238.2">PIN_D6_OUT</text>
<text x="397.3" y="238.2">PIN_AD2_IN</text>
<text x="398.6" y="235.7">PIN_D2_IN</text>
<text x="429.3" y="235.7">A</text>
<text x="429.3" y="238.2">B</text>
<text x="440.7" y="235.7">X</text>
<text x="477.6" y="235.7">MUX_IN_D2</text>
<text x="237" y="240.8">DLATCH_D6</text>
<text x="269.3" y="245.9">S2</text>
<text x="269.3" y="240.8">B</text>
<text x="269.3" y="243.3">S1</text>
<text x="295.8" y="243.5">V1N</text>
<text x="429.3" y="243.3">S2</text>
<text x="429.3" y="240.8">S1</text>
<text x="458.3" y="240.9">V2B</text>
<text x="267.8" y="249.8">T2D</text>
<text x="427.8" y="247.3">T2D</text>
<text x="495.4" y="250.9">MUX_IN_D2_2</text>
<text x="458.3" y="256.2">V2B</text>
<text x="476.1" y="256.2">K2B</text>
<text x="237" y="261.1">DLATCH_D7</text>
<text x="269.3" y="258.6">A</text>
<text x="269.3" y="261.1">B</text>
<text x="269.3" y="263.6">S1</text>
<text x="280.6" y="258.6">X</text>
<text x="295.8" y="263.8">V1N</text>
<text x="315" y="258.6">PIN_D7_OUT</text>
<text x="269.3" y="266.2">S2</text>
<text x="397.3" y="268.7">PIN_AD3_IN</text>
<text x="398.6" y="266.2">PIN_D3_IN</text>
<text x="429.3" y="266.2">A</text>
<text x="429.3" y="268.7">B</text>
<text x="440.7" y="266.2">X</text>
<text x="477.6" y="266.2">MUX_IN_D3_2</text>
<text x="171.3" y="273.8">CLK_COUNTERS</text>
<text x="203.3" y="273.8">CLK</text>
<text x="267.8" y="270.1">T2D</text>
<text x="429.3" y="273.8">S2</text>
<text x="429.3" y="271.3">S1</text>
<text x="458.3" y="271.4">V2B</text>
<text x="174.3" y="281.4">MUX_IN_D1_2</text>
<text x="174.3" y="278.9">MUX_IN_D0_2</text>
<text x="203.3" y="278.9">DA</text>
<text x="203.3" y="281.4">DB</text>
<text x="213" y="278.9">QA</text>
<text x="213" y="281.4">QB</text>
<text x="237" y="281.4">DLATCH_D8</text>
<text x="269.3" y="278.9">A</text>
<text x="269.3" y="281.4">B</text>
<text x="280.6" y="278.9">X</text>
<text x="315" y="278.9">PIN_D8_OUT</text>
<text x="427.8" y="277.7">T2D</text>
<text x="495.4" y="281.4">MUX_IN_D3</text>
<text x="174.3" y="286.5">MUX_IN_D3_2</text>
<text x="176.6" y="284">MUX_IN_D2</text>
<text x="203.3" y="284">DC</text>
<text x="203.3" y="286.5">DD</text>
<text x="212.9" y="284">QC</text>
<text x="212.9" y="286.5">QD</text>
<text x="269.3" y="286.5">S2</text>
<text x="269.3" y="284">S1</text>
<text x="295.8" y="284.1">V1N</text>
<text x="458.3" y="286.6">V2B</text>
<text x="476.1" y="286.6">K2B</text>
<text x="139.9" y="290.5">1</text>
<text x="178.6" y="291.6">REGDWR</text>
<text x="203.3" y="291.6">L</text>
<text x="212.9" y="291.6">CO</text>
<text x="267.8" y="290.4">T2D</text>
<text x="139.9" y="295.6">2</text>
<text x="183.7" y="299.2">VCC</text>
<text x="203.3" y="294.1">EN</text>
<text x="203.3" y="296.7">CI</text>
<text x="203.3" y="299.2">CL</text>
<text x="269.3" y="299.2">A</text>
<text x="280.6" y="299.2">X</text>
<text x="315" y="299.2">PIN_D9_OUT</text>
<text x="397.3" y="299.2">PIN_AD4_IN</text>
<text x="398.6" y="296.7">PIN_D4_IN</text>
<text x="429.3" y="296.7">A</text>
<text x="429.3" y="299.2">B</text>
<text x="440.7" y="296.7">X</text>
<text x="477.6" y="296.7">MUX_IN_D4</text>
<text x="143.4" y="300.6">R2P</text>
<text x="201.8" y="303.1">C43</text>
<text x="237" y="301.7">DLATCH_D9</text>
<text x="269.3" y="301.7">B</text>
<text x="269.3" y="304.3">S1</text>
<text x="295.8" y="304.4">V1N</text>
<text x="429.3" y="304.3">S2</text>
<text x="429.3" y="301.7">S1</text>
<text x="458.3" y="301.9">V2B</text>
<text x="267.8" y="310.8">T2D</text>
<text x="269.3" y="306.8">S2</text>
<text x="427.8" y="308.2">T2D</text>
<text x="477.6" y="311.9">MUX_IN_D4_2</text>
<text x="458.3" y="317.1">V2B</text>
<text x="235.9" y="322.1">DLATCH_D10</text>
<text x="269.3" y="319.5">A</text>
<text x="269.3" y="322.1">B</text>
<text x="280.6" y="319.5">X</text>
<text x="315" y="319.5">PIN_D10_OUT</text>
<text x="269.3" y="327.1">S2</text>
<text x="269.3" y="324.6">S1</text>
<text x="295.8" y="324.7">V1N</text>
<text x="397.3" y="329.7">PIN_AD5_IN</text>
<text x="398.6" y="327.1">PIN_D5_IN</text>
<text x="429.3" y="327.1">A</text>
<text x="429.3" y="329.7">B</text>
<text x="440.7" y="327.1">X</text>
<text x="477.6" y="327.1">MUX_IN_D5</text>
<text x="267.8" y="331.1">T2D</text>
<text x="429.3" y="334.8">S2</text>
<text x="429.3" y="332.2">S1</text>
<text x="458.3" y="332.4">V2B</text>
<text x="269.3" y="339.8">A</text>
<text x="280.6" y="339.8">X</text>
<text x="315" y="339.8">PIN_D11_OUT</text>
<text x="427.8" y="338.7">T2D</text>
<text x="236" y="342.4">DLATCH_D11</text>
<text x="269.3" y="347.5">S2</text>
<text x="269.3" y="342.4">B</text>
<text x="269.3" y="344.9">S1</text>
<text x="295.8" y="345.1">V1N</text>
<text x="458.3" y="347.6">V2B</text>
<text x="477.6" y="342.4">MUX_IN_D5_2</text>
<text x="267.8" y="351.4">T2D</text>
<text x="398.6" y="357.6">PIN_D6_IN</text>
<text x="429.3" y="357.6">A</text>
<text x="440.7" y="357.6">X</text>
<text x="477.6" y="357.6">MUX_IN_D6</text>
<text x="235.9" y="362.7">DLATCH_D12</text>
<text x="244.6" y="360.2">VCC</text>
<text x="269.3" y="360.2">A</text>
<text x="269.3" y="362.7">B</text>
<text x="269.3" y="365.2">S1</text>
<text x="280.6" y="360.2">X</text>
<text x="295.8" y="365.4">V1N</text>
<text x="315" y="360.2">PIN_D12_OUT</text>
<text x="397.3" y="360.2">PIN_AD6_IN</text>
<text x="429.3" y="365.2">S2</text>
<text x="429.3" y="360.2">B</text>
<text x="429.3" y="362.7">S1</text>
<text x="458.3" y="362.8">V2B</text>
<text x="267.8" y="371.7">T2D</text>
<text x="269.3" y="367.8">S2</text>
<text x="427.8" y="369.2">T2D</text>
<text x="477.6" y="372.9">MUX_IN_D6_2</text>
<text x="235.9" y="383">DLATCH_D13</text>
<text x="244.6" y="380.5">VCC</text>
<text x="269.3" y="380.5">A</text>
<text x="269.3" y="383">B</text>
<text x="280.6" y="380.5">X</text>
<text x="315" y="380.5">PIN_D13_OUT</text>
<text x="458.3" y="378.1">V2B</text>
<text x="269.3" y="388.1">S2</text>
<text x="269.3" y="385.6">S1</text>
<text x="295.8" y="385.7">V1N</text>
<text x="398.6" y="388.1">PIN_D7_IN</text>
<text x="429.3" y="388.1">A</text>
<text x="440.7" y="388.1">X</text>
<text x="477.6" y="388.1">MUX_IN_D7</text>
<text x="267.8" y="392">T2D</text>
<text x="397.3" y="390.6">PIN_AD7_IN</text>
<text x="429.3" y="395.7">S2</text>
<text x="429.3" y="390.6">B</text>
<text x="429.3" y="393.2">S1</text>
<text x="458.3" y="393.3">V2B</text>
<text x="244.6" y="400.8">VCC</text>
<text x="269.3" y="400.8">A</text>
<text x="280.6" y="400.8">X</text>
<text x="315" y="400.8">PIN_D14_OUT</text>
<text x="427.8" y="399.7">T2D</text>
<text x="235.9" y="403.3">DLATCH_D14</text>
<text x="269.3" y="403.3">B</text>
<text x="269.3" y="405.9">S1</text>
<text x="295.8" y="406">V1N</text>
<text x="477.6" y="403.3">MUX_IN_D7_2</text>
<text x="267.8" y="412.4">T2D</text>
<text x="269.3" y="408.4">S2</text>
<text x="458.3" y="408.6">V2B</text>
<text x="235.9" y="423.7">DLATCH_D15</text>
<text x="244.6" y="421.1">VCC</text>
<text x="269.3" y="421.1">A</text>
<text x="269.3" y="423.7">B</text>
<text x="280.6" y="421.1">X</text>
<text x="315" y="421.1">PIN_D15_OUT</text>
<text x="269.3" y="428.7">S2</text>
<text x="269.3" y="426.2">S1</text>
<text x="295.8" y="426.3">V1N</text>
<text x="267.8" y="432.7">T2D</text>
<text x="250.6" y="444">L50</text>
<text x="269.3" y="444">CLK</text>
<text x="148.4" y="446.5">REG6WR</text>
<text x="167.8" y="445.4">1</text>
<text x="203.4" y="448">1</text>
<text x="269.3" y="446.5">D</text>
<text x="280.4" y="449.1">Q</text>
<text x="297.2" y="449.1">COUNT_OVF</text>
<text x="143.8" y="451.6">MUX_IN_D3_2</text>
<text x="167.8" y="450.5">2</text>
<text x="171.3" y="455.5">R2N</text>
<text x="187.4" y="454.1">CRST</text>
<text x="189.3" y="450.3">3</text>
<text x="203.4" y="453">2</text>
<text x="224.8" y="452.8">3</text>
<text x="267.8" y="455.5">FDO</text>
<text x="269.3" y="451.6">R</text>
<text x="280.4" y="451.6">Q</text>
<text x="297.2" y="451.6">COUNT_OVF</text>
<text x="596.4" y="456">DATE:</text>
<text x="206.9" y="458.1">R2N</text>
<text x="243.9" y="456.7">J55</text>
<text x="529.6" y="456.5">FILE NAME:</text>
<text x="529.7" y="461.9">DESIGN TITLE:</text>
<text x="596.7" y="465.4">PAGE:</text>
<text x="529.6" y="472.2">BY:</text>
<text x="535.2" y="472.2">Sean Gonsalves</text>
<text x="575.5" y="472.3">REV:</text>
</g>
<g font-size="1.2">
<text x="275.1" y="116.3">0</text>
<text x="275.1" y="118">1</text>
<text x="275.1" y="136.6">0</text>
<text x="275.1" y="138.4">1</text>
<text x="275.1" y="157">0</text>
<text x="275.1" y="158.7">1</text>
<text x="275.1" y="177.3">0</text>
<text x="275.1" y="179.1">1</text>
<text x="435.2" y="174.7">0</text>
<text x="435.2" y="176.5">1</text>
<text x="275.1" y="197.6">0</text>
<text x="275.1" y="199.4">1</text>
<text x="435.2" y="205.2">0</text>
<text x="435.2" y="207">1</text>
<text x="275.1" y="217.9">0</text>
<text x="275.1" y="219.7">1</text>
<text x="275.1" y="238.2">0</text>
<text x="435.2" y="235.7">0</text>
<text x="435.2" y="237.5">1</text>
<text x="275.1" y="240">1</text>
<text x="275.1" y="258.6">0</text>
<text x="275.1" y="260.3">1</text>
<text x="435.2" y="266.2">0</text>
<text x="435.2" y="268">1</text>
<text x="275.1" y="278.9">0</text>
<text x="275.1" y="280.7">1</text>
<text x="275.1" y="299.2">0</text>
<text x="435.2" y="296.7">0</text>
<text x="435.2" y="298.4">1</text>
<text x="275.1" y="301">1</text>
<text x="275.1" y="319.5">0</text>
<text x="275.1" y="321.3">1</text>
<text x="435.2" y="327.1">0</text>
<text x="435.2" y="328.9">1</text>
<text x="275.1" y="339.8">0</text>
<text x="275.1" y="341.6">1</text>
<text x="435.2" y="357.6">0</text>
<text x="435.2" y="359.4">1</text>
<text x="275.1" y="360.2">0</text>
<text x="275.1" y="361.9">1</text>
<text x="275.1" y="380.5">0</text>
<text x="275.1" y="382.3">1</text>
<text x="435.2" y="388.1">0</text>
<text x="435.2" y="389.9">1</text>
<text x="275.1" y="400.8">0</text>
<text x="275.1" y="402.6">1</text>
<text x="275.1" y="421.1">0</text>
<text x="275.1" y="422.9">1</text>
</g>
</svg>
